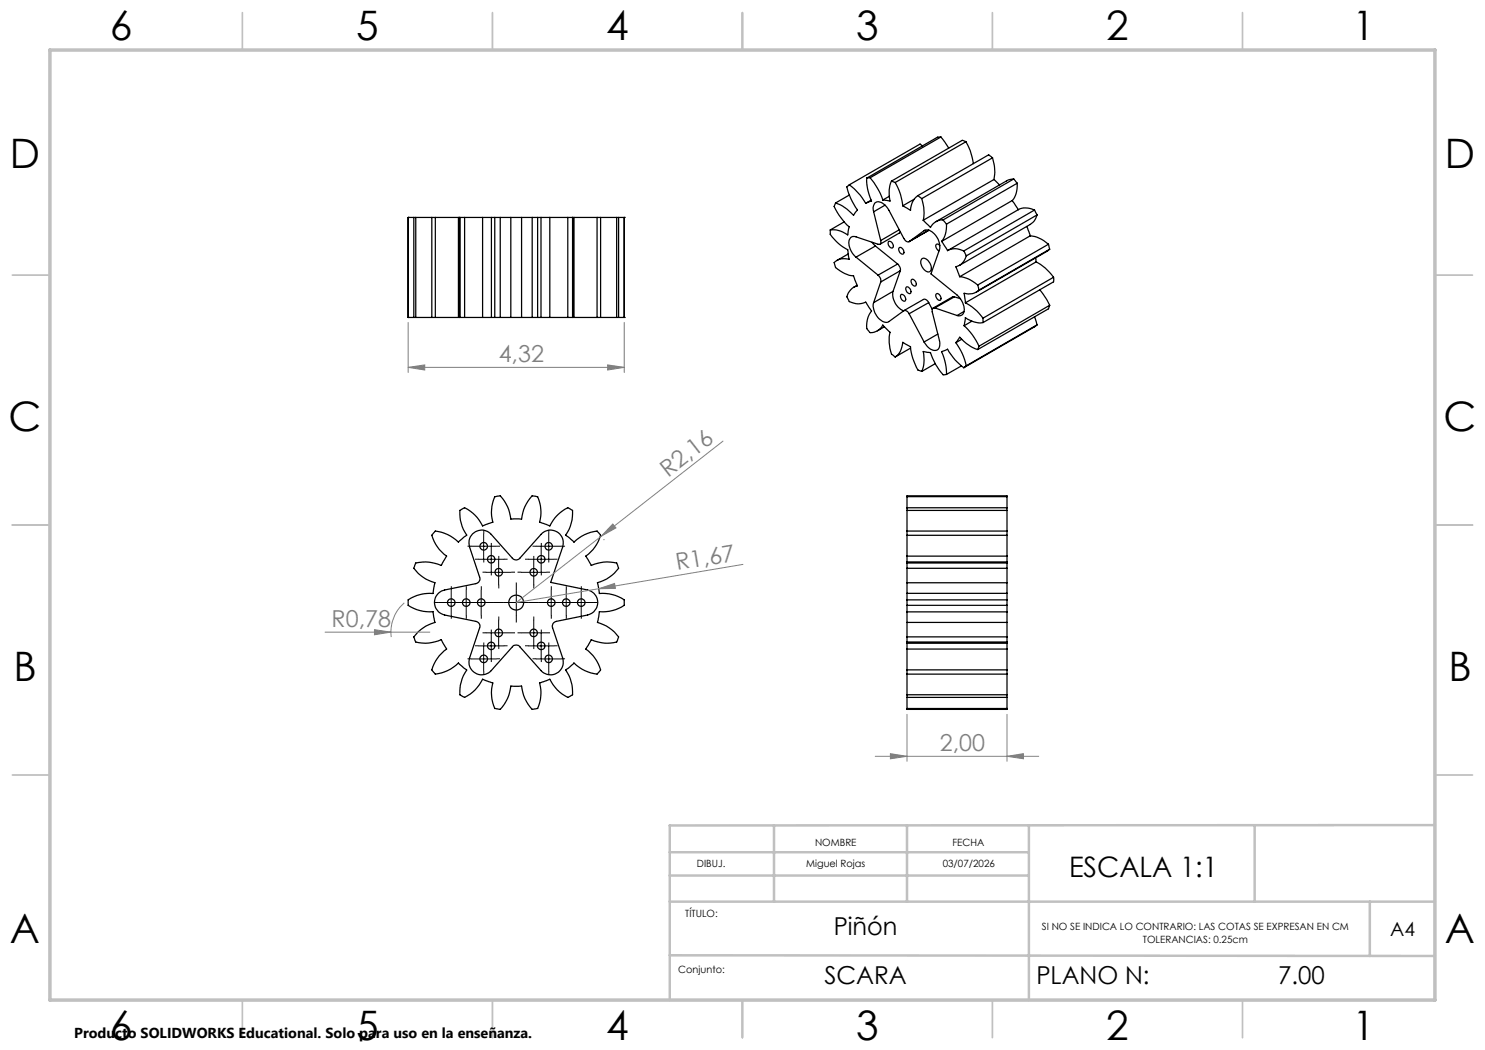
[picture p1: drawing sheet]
<svg xmlns="http://www.w3.org/2000/svg" width="297mm" height="210mm" viewBox="0 0 297 210" stroke-linecap="round" stroke-linejoin="round" font-family="sans-serif">
<g fill="none" stroke="#c0c0c0" stroke-width=".35">
<path d="M48.5 2.5v7.5M98.5 2.5v7.5M148.5 2.5v7.5M198.5 2.5v7.5M248.5 2.5v7.5M2.5 55h7.5M287 55h7.5M2.5 105h7.5M287 105h7.5M2.5 155h7.5M287 155h7.5M48.5 200v7.5"/>
<path d="M98.5 200v7.5M148.5 200v7.5M198.5 200v7.5M248.5 200v7.5"/>
</g>
<path d="M133.9 175.1h71.9M133.9 170.5h71.9M154.8 165.1v15.2M181.4 165.1v15.2M205.8 165.1v34.9M250.9 165.1v15.2M287 165l-153.1 .1v34.9M133.9 191.1l153.1 .1M133.9 180.3h153.1M274 180.3v10.9" fill="none" stroke="#c0c0c0" stroke-width=".5"/>
<path d="M10 10h277v190h-277z" fill="none" stroke="#c0c0c0" stroke-width=".7"/>
<g fill="none" stroke="#000" stroke-width=".25">
<path d="M169.9 37l-.5 .3a10.7 10.7 0 0 0 2.1 4.7l-.8 1.1a8.6 8.6 0 0 0-3.6-2.5M169.9 37a12.6 12.6 0 0 1 3.2 3.7M169.9 39l-2.8 1.6M173.4 35.6a9.9 9.9 0 0 0 .9 4.6l-1.2 .5M174 35.6h-.6M174 35.6a14 14 0 0 1 2.6 4.4M177.9 39.3l-1.3 .7M178.3 36.2a6.2 6.2 0 0 0-.3 4l-1.4-.2M178.3 36.2l.7 .3M179 36.5a11 11 0 0 1 1.6 4.7M182.8 39.9l-2.2 1.3M183.6 39.1a3.6 3.6 0 0 0-1.5 3l-1.5-.9"/>
<path d="M183.6 39.1l.8 .6M184.4 39.7a8.8 8.8 0 0 1 .2 4.4M184.5 29.2l-.5-.4-14.1 8.2M188.2 27.4l1.5 2.2M188.2 27.4h-.7l-14.1 8.2M188.2 27.4l-14.2 8.2M193.2 28.4a12 12 0 0 1 1.5 4.3M193.2 28.4l-.8-.3-14.1 8.1M193.2 28.4l-14.2 8.1M198.5 31.6a8.7 8.7 0 0 1 .3 4.3M198.5 31.6l-.8-.6-14.1 8.1M198.5 31.6l-14.1 8.1"/>
<path d="M198.8 35.9l1.1 1.1M198.8 35.9l-14.2 8.2M202.7 35.8l.7 .8M202.7 35.8l-1.1 .2-14.4 8.3M202.7 35.8l-14.1 8.2M203.4 36.6a4.8 4.8 0 0 1-.9 3.5M203.4 36.6l-14.1 8.2M81.6 43.5h1.2M81.6 43.5h.1M81.6 43.5v20M82.8 43.5h.3M82.8 43.5v20"/>
<path d="M83.1 43.5h3.3M83.1 43.5v20M86.4 43.5h.7M86.4 43.5v20M87.1 43.5h4.6M87.1 43.5v20M91.7 43.5h.2M91.7 43.5v20M91.9 43.5v20M91.9 43.5h.1M92 43.5h.9M92.9 43.5h3.6"/>
<path d="M92.9 43.5v20M96.5 43.5h1.8M96.5 43.5v20M98.3 43.5h.7M98.3 43.5v20M99 43.5h1M99 43.5v20M100 43.5h2.2M100 43.5v20M102.2 43.5h2.1M102.2 43.5v20M104.3 43.5h2.1"/>
<path d="M104.3 43.5v20M106.4 43.5h1.1M106.4 43.5v20M107.5 43.5h.7M107.5 43.5v20M108.2 43.5h1.8M108.2 43.5v20M110 43.5h3.6M110 43.5v20M113.6 43.5h.9M113.6 43.5v20M114.5 43.5v20"/>
<path d="M114.5 43.5h.1M114.5 43.5h.3M114.8 43.5h4.6M114.8 43.5v20M119.4 43.5h.7M119.4 43.5v20M120.1 43.5h3.2M120.1 43.5v20M123.3 43.5h.4M123.3 43.5v20M123.7 43.5h1.1M123.7 43.5v20"/>
<path d="M124.8 43.5h.1M124.8 43.5v20M166.1 46v.8a8.7 8.7 0 0 0 3.4 3.1l.3 1.9a2.64 2.64 0 0 0-2.9 .8v.2a1.75 1.75 0 0 0 1.1 1.4l1.8 .9 .9 .1 .8 2a2.69 2.69 0 0 0-2.1 2.3l.1 .1a1.7 1.7 0 0 0 1.7 1.1h.8l1.1-.3 1.2 1.8a4.2 4.2 0 0 0-.8 3.7 1.08 1.08 0 0 0 1.7 .4l.9-.6 .5-.7 1.4 1.5a7.4 7.4 0 0 0 .4 4.4l.6 .5M167.1 40.6l-.2 .6a10.7 10.7 0 0 0 2.9 4.2l-.3 1.6a4.8 4.8 0 0 0-3.4-1M168.8 44.4l-2.7 1.6M169.7 50.8l-2.3 1.3M171.2 51.4l4.4 3.6M171.4 57.1l-.7 .4M174.2 40l-1.1 .7M174.4 48.5l.7 .7M174.7 42.4a1.36 1.36 0 0 1 1.1-2.1 3.1 3.1 0 0 1 2 1.8l3 5.6a.88 .88 0 0 0 1 .6M174.7 42.4l1.4 5.7"/>
<path d="M175.1 49.2l4.4 3.6M175.1 49.2l-3.9 2.2M175.6 55a1.33 1.33 0 0 1 .5 1.4M176.1 48.1a.47 .47 0 0 1 .1 .6 .47 .47 0 0 1-.6 .2l-4.4-1.5a1.1 1.1 0 0 0-1.2 .2 1.1 1.1 0 0 0-.2 1.3 4.1 4.1 0 0 0 1.4 2.5M176.1 56.4l-1.4 4.1M177 41l-2.3 1.4M177.7 48.3a.82 .82 0 0 1 .8 .4 .82 .82 0 0 1-.1 .9 .99 .99 0 0 1-.7-1.3zM178.6 58.3a3.7 3.7 0 0 0 2.1 3.9M178.6 58.3l-3.9 2.2M179.5 52.8a1.44 1.44 0 0 1 .6 1.3M179.5 52.8l-3.9 2.2M179.8 49.6a.77 .77 0 0 1 .8 .2 .77 .77 0 0 1 .1 .9 .81 .81 0 0 1-.8-.2 .81 .81 0 0 1-.1-.9z"/>
<path d="M179.8 46l-3.7 2.1M180.1 46.3l-.2 .3-3.9 2.3M180.1 54.1l-1.5 4.2M180.1 54.1l-4 2.3M180.2 58.9a.79 .79 0 0 1 .8 .4 .79 .79 0 0 1-.1 .9 .94 .94 0 0 1-.7-1.3zM181.3 57.4a.79 .79 0 0 1 .8 .4 .79 .79 0 0 1-.1 .9 .94 .94 0 0 1-.7-1.3zM182.3 55.9a.81 .81 0 0 1 .9 1.1 .45 .45 0 0 1-.4 .2 .45 .45 0 0 1-.4-.4l-.2-.5zM184.4 51.7a1.31 1.31 0 0 1 1.6 1 1.04 1.04 0 0 1-.3 1.7 2 2 0 0 1-1.4-2.5zM184.8 46.1a2.23 2.23 0 0 1 2.7 1.5 3.2 3.2 0 0 1 .4 2.3l-1.7 4.9 5.2 4.2a3.6 3.6 0 0 1 1.3 3.6l-.6 .5h-.7M184.8 46.1l-3 2.2M185 46.1h-.2M185.7 46.1l-3.9 2.2"/>
<path d="M187.2 58.9a.7 .7 0 0 1 .8 0 .7 .7 0 0 1 .2 .8 .38 .38 0 0 1-.3 .4 .38 .38 0 0 1-.4-.3l-.3-.5zM188 49.1a.45 .45 0 0 0-.7-.2 .45 .45 0 0 0 0 .7l.5 .6M188.3 48.3l1.2 1.8M188.6 44a2.68 2.68 0 0 0-2.5 1.5l-1.5-1.4M188.6 44l.7 .8M189.3 44.8a4.9 4.9 0 0 1-1 3.5M189.5 50.1a3.3 3.3 0 0 1 3.3 .1M190.9 59.4h-.4l-3.9 2.2M190.9 59.4l1.2 .4M190.9 59.4l-3.9 2.2M191.9 55.3a6.2 6.2 0 0 1 3.6 1.7M192.8 50.2l.5 1"/>
<path d="M193.3 51.2a2.98 2.98 0 0 1-2.1 2.2l.7 1.9M195.5 57l.3 1M195.8 58a2.96 2.96 0 0 1-3 .7l.3 1.9M202.5 40.1l1.2 1.8M202.5 40.1l-14.2 8.2M203.7 41.9a3.6 3.6 0 0 1 3.2 .1M203.7 41.9l-14.2 8.2M205.4 45.3l.7 1.9M206.1 47.2a6.5 6.5 0 0 1 3.6 1.7M206.1 47.2l-14.2 8.1M206.9 42l.5 1M206.9 42l-14.1 8.2"/>
<path d="M207.1 51.6l.1 .8M207.2 52.4a9.6 9.6 0 0 1 3.5 3M207.2 52.4l-14.1 8.2M207.4 43l-.5 1.2-.9 .7-14.1 8.2M207.4 43l-14.1 8.2M207.9 58l1.4 1.9 .6 1.2M209.7 48.9l.2 .9M209.7 48.9l-14.2 8.1M209.9 49.8l-14.6 8.6M209.9 49.8l-14.1 8.2M210.7 55.4v1l-14.1 8.1M210.7 55.4l-14.1 8.2"/>
<path d="M81.6 63.5h1.2M81.6 63.5h.1M82.8 63.5h.3M83.1 63.5h3.3M86.4 63.5h.7M87.1 63.5h4.6M91.7 63.5h.2M91.9 63.5h.1M92 63.5h.9M92.9 63.5h3.6M96.5 63.5h1.8M98.3 63.5h.7"/>
<path d="M99 63.5h1M100 63.5h2.2M102.2 63.5h2.1M104.3 63.5h2.1M106.4 63.5h1.1M107.5 63.5h.7M108.2 63.5h1.8M110 63.5h3.6M113.6 63.5h.9M114.5 63.5h.1M114.5 63.5h.3M114.8 63.5h4.6"/>
<path d="M119.4 63.5h.7M120.1 63.5h3.2M123.3 63.5h.4M123.7 63.5h1.1M124.8 63.5h.1M174.7 60.5a3.4 3.4 0 0 0 2.7 4l3.4-2.3a.89 .89 0 0 1 1 .6M176.9 65.4l-1.4 .8M179 71.4a3.5 3.5 0 0 0 1.6-2.9l1.5 .8a10 10 0 0 0 1.6 4.7l.7 .3M181.8 62.8l3 5.6M182.1 69.6l-3.1 1.8M184.4 74.3a6.9 6.9 0 0 0 .2-4l1.5 .2a10.3 10.3 0 0 0 2.7 4.5l.5-.1M185.7 60.5a.88 .88 0 0 0-1-.6l-3.9 2.2"/>
<path d="M185.7 60.5l.7 1.4M185.7 60.5l-3.9 2.3M187 61.6a.51 .51 0 0 0-.5 .2 .51 .51 0 0 0-.1 .6l1.5 5.7a1.38 1.38 0 0 1-.8 2 2.76 2.76 0 0 1-2.3-1.7M187 61.6l4.4 1.5M187 72.7l-2.6 1.6M187.6 66.8l-2.8 1.6M191.2 68.5l.7-1.1a8.6 8.6 0 0 0 3.6 2.5M191.2 68.5a11.7 11.7 0 0 1 2.1 4.7M192.3 73.2l-3 1.7M192.3 67.9l-1.1 .6M192.8 73.5a10.9 10.9 0 0 1-3.3-3.7l-1.2 .5a10.6 10.6 0 0 1 1 4.6M192.8 62.3l-1.4 .8"/>
<path d="M192.8 65.1a12.1 12.1 0 0 1 3 4.1M193.1 60.6a10.1 10.1 0 0 1 3.5 3M193.3 73.2l-.5 .3M194.4 64.2l-1.6 .9M195.8 69.2l-.3 .7M196.6 63.6v.9M196.6 64.5a4.9 4.9 0 0 1-3.5-1l-.3 1.6M206.9 63.4l.5 1.6M207.4 65l-14.6 8.5M207.4 65l-14.1 8.2M209.9 61.1l-.2 .7-14.2 8.1M209.9 61.1l-14.1 8.1"/>
<path d="M181.4 99.3v2.3M181.4 99.3v-.1h20v.1M181.4 99.3h20M201.4 99.3v2.3M87.1 106.2a7.8 7.8 0 0 1 4.6 2.2l1.6-1.4a7.2 7.2 0 0 1-1.2-5l.7-.4a6.9 6.9 0 0 1 3.7 3.6l2.1-.8a7.7 7.7 0 0 1 .4-5.1l1-.1a7.9 7.9 0 0 1 2.2 4.6h2.1a7.9 7.9 0 0 1 2.1-4.6l1.1 .1a7.7 7.7 0 0 1 .4 5.1l2.1 .8a7.1 7.1 0 0 1 3.7-3.6l.7 .4a6.6 6.6 0 0 1-1.3 5l1.7 1.4a7.8 7.8 0 0 1 4.6-2.2l.7 .9a7.8 7.8 0 0 1-2.9 4.1l1.1 1.9a7.9 7.9 0 0 1 5-.5l.4 1.1a7.8 7.8 0 0 1-4.2 2.8l.4 2.2a7.8 7.8 0 0 1 4.9 1.3v1.1a7.8 7.8 0 0 1-4.9 1.2l-.4 2.2a7.8 7.8 0 0 1 4.2 2.9l-.4 1a7.6 7.6 0 0 1-5-.5l-1.1 1.9a7 7 0 0 1 2.9 4.3l-.7 .7-1.3-.2-1.8-.8-1.5-1.2-1.7 1.4 .4 .6a6.4 6.4 0 0 1 .9 4.4l-.8 .5-1.2-.7-1.4-1.3-1-1.7-2.1 .8 .3 1.3-.1 1.9-.6 1.9-.4 .1-.7 .1-.8-1-.9-1.8-.4-1.9h-2.1l-.7 2.5-.6 1.2-.9 1-1-.2-.5-1.2-.2-2 .3-1.9-2.1-.8-1 1.7-1.4 1.3-1.2 .7-.8-.5a6.6 6.6 0 0 1 1.2-5l-1.6-1.4a7.8 7.8 0 0 1-4.6 2.2l-.7-.8a7.8 7.8 0 0 1 2.9-4.2l-1.1-1.9a6.9 6.9 0 0 1-5.1 .4l-.3-.9 .8-1 1.6-1.2 1.8-.7-.4-2.2h-1.9l-1.3-.4a3.4 3.4 0 0 1-1.8-1v-.8a3.9 3.9 0 0 1 2.4-1.2l1.3-.2h1.3l.4-2.2a7.8 7.8 0 0 1-4.2-2.8l.3-1.1a7.9 7.9 0 0 1 5.1 .5l1.1-1.9a7 7 0 0 1-2.9-4.2zM94.5 106.8a2.52 2.52 0 0 1 3.7 .1l4.3 4.7a.95 .95 0 0 0 1.5 0l4.2-4.7a2.56 2.56 0 0 1 3.2-.5 2.56 2.56 0 0 1 1.1 3l-2.4 7.1 7.4 1.5a2.56 2.56 0 0 1 2.1 2.5 2.56 2.56 0 0 1-2.1 2.5l-6.2 1.3a.97 .97 0 0 0-.8 1.3l2 6a2.56 2.56 0 0 1-1.1 3 2.56 2.56 0 0 1-3.2-.5l-4.2-4.7a.95 .95 0 0 0-1.5 0l-4.3 4.7a2.56 2.56 0 0 1-3.1 .5 2.56 2.56 0 0 1-1.2-3l2-6a.97 .97 0 0 0-.7-1.3l-6.3-1.3a2.56 2.56 0 0 1-2-2.5 2.56 2.56 0 0 1 2-2.5l6.3-1.3a1 1 0 0 0 .7-1.3l-2-6a2.57 2.57 0 0 1 .6-2.6zM181.4 120v1.1M181.4 118.7v1.3M181.4 113.7v2.8M181.4 112.6v1.1M181.4 112.4v.2M181.4 107.1v4.1"/>
<path d="M181.4 106.2v.9M181.4 116.5v2.2M181.4 111.2v1.2M181.4 102.1v4.1M181.4 101.6v.5M181.4 118.7h20M181.4 112.4h20M181.4 120h20M181.4 113.7h20M181.4 116.5h20M181.4 112.6h20M181.4 107.1h20"/>
<path d="M181.4 111.2h20M181.4 106.2h20M181.4 102.1h20M181.4 101.6h20M201.4 120v1.1M201.4 118.7v1.3M201.4 113.7v2.8M201.4 112.6v1.1M201.4 112.4v.2M201.4 107.1v4.1M201.4 106.2v.9M201.4 116.5v2.2"/>
<path d="M201.4 111.2v1.2M201.4 102.1v4.1M201.4 101.6v.5M181.4 121.1v1.3M181.4 124.5v2.9M181.4 127.4v1M181.4 128.4v.2M181.4 129.8v4.2M181.4 134v.8M181.4 122.4v2.1M181.4 128.6v1.2M181.4 134.8v4.2"/>
<path d="M181.4 139v.5M181.4 139.5v2.2M181.4 122.4h20M181.4 128.6h20M181.4 121.1h20M181.4 124.5h20M181.4 127.4h20M181.4 128.4h20M181.4 129.8h20M181.4 134h20M181.4 134.8h20M181.4 139h20"/>
<path d="M181.4 139.5h20M201.4 121.1v1.3M201.4 124.5v2.9M201.4 127.4v1M201.4 128.4v.2M201.4 129.8v4.2M201.4 134v.8M201.4 122.4v2.1M201.4 128.6v1.2M201.4 134.8v4.2M201.4 139v.5M201.4 139.5v2.2"/>
<path d="M181.4 141.7v.2h20v-.2M181.4 141.7h20"/>
<circle cx="96.7" cy="109.3" r=".76"/>
<circle cx="98.2" cy="111.9" r=".74"/>
<circle cx="99.7" cy="114.4" r=".76"/>
<circle cx="106.7" cy="114.5" r=".75"/>
<circle cx="108.2" cy="111.8" r=".74"/>
<circle cx="109.7" cy="109.3" r=".75"/>
<circle cx="90.2" cy="120.5" r=".75"/>
<circle cx="93.2" cy="120.5" r=".75"/>
<circle cx="96.2" cy="120.5" r=".75"/>
<circle cx="96.7" cy="131.8" r=".76"/>
<circle cx="98.2" cy="129.2" r=".74"/>
<circle cx="99.7" cy="126.6" r=".76"/>
<circle cx="103.2" cy="120.5" r="1.5"/>
<circle cx="106.7" cy="126.6" r=".75"/>
<circle cx="108.2" cy="129.2" r=".74"/>
<circle cx="109.7" cy="131.8" r=".75"/>
<circle cx="110.2" cy="120.5" r=".75"/>
<circle cx="113.2" cy="120.5" r=".75"/>
<circle cx="116.2" cy="120.5" r=".75"/>
</g>
<g fill="none" stroke="#808080" stroke-width=".2">
<path d="M81.6 73.5l3.3-.5v1zM81.6 64.5v10M81.6 73.5h43.2M121.5 73l3.3 .5-3.3 .5zM124.8 64.5v10M144.6 88.2l-24.3 19M119.7 117.7l3.2-1 .2 1zM120.3 107.2l-17 13.3 45.3-7.6M120.8 107.9l.1 .1M122.6 104.8l.6 .8-2.9 1.6zM65 126.4h21M74.9 125.9l3.3 .5-3.3 .6z"/>
<path d="M80.9 120.6a7.9 7.9 0 0 0-2.7 6.8M175 151.3h32.8M178.1 150.7l3.3 .6-3.3 .5zM181.4 142.9v9.4M201.4 151.3l3.3-.6v1.1zM201.4 142.9v9.4"/>
</g>
<g fill="none" stroke="#000" stroke-width=".2" stroke-dasharray="15.2 1.3 1.3 1.3" stroke-linecap="butt">
<path d="M90.3 118v-.8M93.3 118v-.8M94.3 109.2h-.8M95.8 111.8h-.8M96.3 118v-.8M96.8 106.7v-.7M96.8 111.7v.8M97.3 114.4h-.8M98.3 109.3v-.7M98.3 114.3v.8M99.3 109.2h.7M99.8 111.9v-.7"/>
<path d="M99.8 116.9v.8M100.8 111.8h.7M102.3 114.4h.7M103.3 118v-1.5M104.3 114.4h-.8M105.8 111.8h-.8M106.8 111.9v-.7M106.8 116.9v.8M107.3 109.2h-.8M108.3 109.3v-.7M108.3 114.3v.8M109.3 114.4h.7"/>
<path d="M109.8 106.7v-.7M109.8 111.7v.8M110.3 118v-.8M110.8 111.8h.7M112.3 109.2h.7M113.3 118v-.8M116.3 118v-.8M87.8 120.5h-.8M90.3 123v.7M90.8 120.5h-.8M92.8 120.5h.7M93.3 123v.7"/>
<path d="M93.8 120.5h-.8M94.3 131.8h-.8M95.8 120.5h.7M95.8 129.2h-.8M96.3 123v.7M96.8 129.3v-.8M96.8 134.3v.7M97.3 126.6h-.8M98.3 126.7v-.8M98.3 131.7v.7M98.8 120.5h.7M99.3 131.8h.7"/>
<path d="M99.8 124.1v-.8M99.8 129.1v.7M100.8 120.5h-1.5M100.8 129.2h.7M102.3 126.6h.7M103.3 123v1.5M104.3 126.6h-.8M105.8 120.5h1.5M105.8 129.2h-.8M106.8 124.1v-.8M106.8 129.1v.7M107.3 131.8h-.8"/>
<path d="M107.8 120.5h-.8M108.3 126.7v-.8M108.3 131.7v.7M109.3 126.6h.7M109.8 129.3v-.8M109.8 134.3v.7M110.3 123v.7M110.8 120.5h-.8M110.8 129.2h.7M112.3 131.8h.7M112.8 120.5h.7M113.3 123v.7"/>
<path d="M113.8 120.5h-.8M115.8 120.5h.7M116.3 123v.7M118.8 120.5h.7"/>
</g>
<g fill="none" stroke="#000" stroke-width=".2">
<path d="M90.2 118v5M93.2 118v5M94.2 109.2h5M95.7 111.9h5.1M96.2 118v5M96.7 106.7v5.1M97.2 114.5h5M98.2 109.4v5M99.7 112v5M103.3 118v5M104.2 114.5h5.1M105.7 111.9h5"/>
<path d="M106.8 112v5M107.2 109.2h5.1M108.2 109.4v5M109.7 106.7v5.1M110.2 118v5M113.2 118v5M116.2 118v5M87.7 120.5h11M94.2 131.8h5M95.7 129.2h5.1M96.7 129.3v5M97.2 126.6h5"/>
<path d="M98.2 126.7v5M99.7 124.1v5M100.8 120.5h4.9M104.2 126.6h5.1M105.7 129.2h5M106.8 124.1v5M107.2 131.8h5.1M107.7 120.5h11M108.2 126.7v5M109.7 129.3v5"/>
</g>
<g fill="#808080">
<path d="M74.9 125.9l3.3 .5-3.3 .6z"/>
<path d="M119.7 117.7l3.2-1 .2 1z"/>
<path d="M122.6 104.8l.6 .8-2.9 1.6z"/>
<path d="M178.1 150.7l3.3 .6-3.3 .5zM201.4 151.3l3.3-.6v1.1zM81.6 73.5l3.3-.5v1zM121.5 73l3.3 .5-3.3 .5z"/>
</g>
<g font-size="8.1">
<text x="22" y="8">6</text>
<text x="71.2" y="8">5</text>
<text x="121.2" y="8">4</text>
<text x="171.2" y="8">3</text>
<text x="221.2" y="8">2</text>
<text x="270.5" y="8">1</text>
<text x="2" y="33.6">D</text>
<text x="289" y="33.6">D</text>
<text x="1.7" y="86.1">C</text>
<text x="288.7" y="86.1">C</text>
<text x="2.7" y="136.1">B</text>
<text x="289.7" y="136.1">B</text>
<text x="2" y="188.6">A</text>
<text x="289" y="188.6">A</text>
<text x="22" y="208">6</text>
<text x="71.2" y="208">5</text>
<text x="121.2" y="208">4</text>
<text x="171.2" y="208">3</text>
<text x="221.2" y="208">2</text>
<text x="270.5" y="208">1</text>
</g>
<text font-size="5.6" x="213.8" y="175.5">ESCALA 1:1</text>
<g font-size="4.9">
<text x="166.7" y="187">Piñón</text>
<text x="164.9" y="196.8">SCARA</text>
<text x="207.3" y="196.8">PLANO N:</text>
<text x="255.6" y="196.8">7.00</text>
</g>
<g font-size="4.7" fill="#808080">
<text x="99.7" y="72.5">4,32</text>
<text x="133.6" y="95.5" transform="rotate(-38 133.6 95.5)">R2,16</text>
<text x="135.5" y="114.1" transform="rotate(-10 135.5 114.1)">R1,67</text>
<text x="66.3" y="125.5">R0,78</text>
<text x="188" y="150.2">2,00</text>
</g>
<text font-size="3.9" x="278" y="187.2">A4</text>
<text font-size="2.9" x="14.9" y="207.6">Producto SOLIDWORKS Educational. Solo para uso en la enseñanza.</text>
<g font-size="2">
<text x="139.4" y="173.3">DIBUJ.</text>
<text x="161.2" y="173.3">Miguel Rojas</text>
<text x="163" y="169.1">NOMBRE</text>
<text x="188.5" y="173.3">03/07/2026</text>
<text x="190.5" y="169.1">FECHA</text>
<text x="137" y="183.5">TÍTULO:</text>
<text x="208.4" y="186.1">SI NO SE INDICA LO CONTRARIO: LAS COTAS SE EXPRESAN EN CM</text>
<text x="228.6" y="188.6">TOLERANCIAS: 0.25cm</text>
<text x="135.7" y="194.5">Conjunto:</text>
</g>
</svg>
